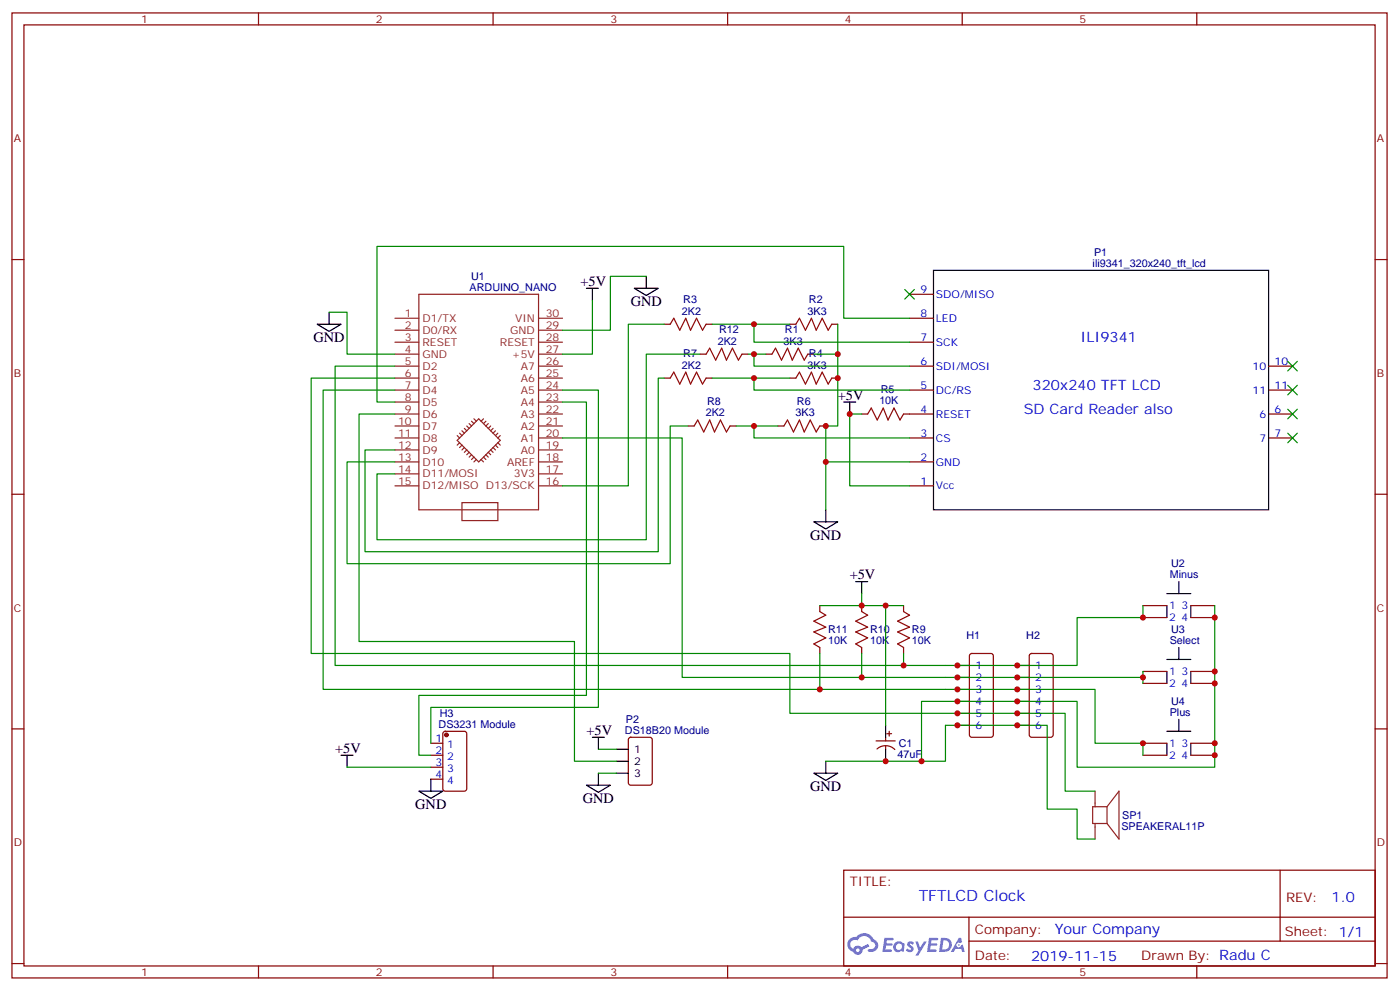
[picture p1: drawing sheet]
<svg xmlns="http://www.w3.org/2000/svg" width="413mm" height="292mm" viewBox="0 0 413 292" stroke-linecap="round" stroke-linejoin="round" font-family="sans-serif">
<g fill="none" stroke="#870000" stroke-width=".35">
<path d="M3.5 3.8h405.4v284.3h-405.4zM7.1 7.3h398.2v277.3h-398.2zM76.2 3.8v3.5M145.3 3.8v3.5M214.5 3.8v3.5M283.6 3.8v3.5M352.8 3.8v3.5M3.5 76.5h3.6M405.3 76.5h3.6M3.5 145.6h3.6M405.3 145.6h3.6M3.5 214.8h3.6"/>
<path d="M405.3 214.8h3.6M248.7 256.4h156.6v28.2h-156.6zM377.3 256.4v20.9M248.7 270.2h156.5M285.6 277.3h119.6M285.6 270.2v14.2M3.5 283.9h3.6M76.2 284.6v3.5M145.3 284.6v3.5M214.5 284.6v3.5M283.6 284.6v3.5M352.8 284.6v3.5"/>
<path d="M405.3 283.9h3.6"/>
</g>
<g fill="#5487ff">
<path d="M267.7 277.6a1.22 1.22 0 0 1 1.7 .2l-.4 .6a.47 .47 0 0 0-.3-.4 .47 .47 0 0 0-.5 .2l.1 .2a1.14 1.14 0 0 1 .8 1.8 1.14 1.14 0 0 1-1.9 0l-.2-.2 .5-.6 .7 .5a.29 .29 0 0 0 .3-.3 .29 .29 0 0 0-.2-.3 1.04 1.04 0 0 1-.6-1.7z"/>
<path d="M260.7 276.3h2.4l.3 .2-.2 .5-1.8 .1-.1 .8h1.5l.3 .4-.3 .4h-1.6l-.2 1.1h1.7l.2 .3-.2 .3-2.6 .1z"/>
<path d="M273.8 276.3h2.4l.3 .2-.1 .5-1.8 .1-.2 .8h1.6l.3 .4-.4 .4h-1.6l-.1 1.1h1.7l.2 .3-.2 .3-2.6 .1z"/>
<path d="M282.6 276.3h.7l.3 1.3-.6 .3a.69 .69 0 0 0-1 .3 .69 .69 0 0 0 .4 .9 .69 .69 0 0 0 .9-.6l.5-.2 .6 2.2h-.8l-.2-.9h-1.8l-.5 .9h-.8z"/>
<path d="M269.8 277.4h.8l.6 1.8 1.1-1.8h.9l-2.6 4.2h-.8l.9-1.5z"/>
<path d="M277.4 276.3l-.6 4.2h1.3a2.11 2.11 0 0 0 2.5-2.1 2.11 2.11 0 0 0-2.5-2.1zM278.1 277.1a1.39 1.39 0 0 1 1.7 1.4 1.39 1.39 0 0 1-1.8 1.3h-.3z"/>
<path d="M263.7 277.9a1.54 1.54 0 0 0-.1 2.2 1.54 1.54 0 0 0 2.2 .1l.6 .3 .3-2.3-.2-.3h-.4a1.49 1.49 0 0 0-2.4 0zM264 278.9a.94 .94 0 0 1 1.8 0 .94 .94 0 0 1-1.8 0z"/>
<path d="M250.4 276.7a2.18 2.18 0 0 0 1.1 3.7 1.44 1.44 0 0 0 1.6 .9 1.44 1.44 0 0 0 1.2-1.4l2-1.1-.5-.7-1.9 1a1.47 1.47 0 0 0-2.4 .4 1.39 1.39 0 0 1-.7-1.9 1.39 1.39 0 0 1 2-.5 2.12 2.12 0 0 1 2.2-1.3 2.12 2.12 0 0 1 1.9 1.7 1.14 1.14 0 0 1 1.1 1.4 1.14 1.14 0 0 1-1.7 .7 .43 .43 0 0 0-.5 .4 .43 .43 0 0 0 .4 .5 1.98 1.98 0 0 0 2.5-1.2 1.98 1.98 0 0 0-1.2-2.6 3.1 3.1 0 0 0-5.3-.6l-.9 .1zM252.3 280a.55 .55 0 0 1 1.1 0 .55 .55 0 0 1-1.1 0z"/>
<circle cx="282.6" cy="278.4" r=".26"/>
</g>
<g fill="none" stroke="#8c2424" stroke-width=".35">
<path d="M116.4 97.3h7.1M116.4 93.8h7.1M123.5 86.7h35.2v63.5h-35.2zM158.7 97.3h7.1M158.7 93.8h7.1M116.4 118.5h7.1M116.4 114.9h7.1M116.4 111.4h7.1M116.4 107.9h7.1M116.4 104.4h7.1M116.4 100.8h7.1M158.7 118.5h7.1"/>
<path d="M158.7 114.9h7.1M158.7 111.4h7.1M158.7 107.9h7.1M158.7 104.4h7.1M158.7 100.8h7.1M116.4 139.6h7.1M116.4 136.1h7.1M116.4 132.6h7.1M116.4 129h7.1M116.4 125.5h7.1M116.4 122h7.1M134.8 129.8l6.3-6.4 6.4 6.4-6.4 6.3z"/>
<path d="M134.8 128.3l.7 .7M135.5 130.5l-.7 .7M135.5 127.6l.7 .7M136.2 126.9l.7 .7M136.2 131.2l-.7 .7M136.9 131.9l-.7 .7M136.9 126.2l.7 .7M137.6 125.5l.7 .7M137.6 132.6l-.7 .7M138.3 124.8l.7 .7M138.3 133.3l-.7 .7M139 124.1l.7 .7"/>
<path d="M139 134l-.7 .7M139.7 123.4l.7 .7M139.7 134.7l-.7 .7M140.4 135.4l-.7 .7M141.8 135.4l.7 .7M142.5 134.7l.7 .7M142.5 123.4l-.7 .7M143.2 134l.7 .7M143.2 124.1l-.7 .7M143.9 133.3l.7 .7M143.9 124.8l-.7 .7M144.6 132.6l.7 .7"/>
<path d="M144.6 125.5l-.7 .7M145.3 131.9l.7 .7M145.3 126.2l-.7 .7M146 131.2l.8 .7M146 126.9l-.7 .7M146.8 130.5l.7 .7M146.8 127.6l-.8 .7M147.5 128.3l-.7 .7M158.7 139.6h7.1M158.7 136.1h7.1M158.7 132.6h7.1M158.7 129h7.1"/>
<path d="M158.7 125.5h7.1M158.7 122h7.1M116.4 143.2h7.1M136.2 148.1h10.6v5.3h-10.6zM158.7 143.2h7.1M322.8 233.1v4.6M326.3 237.7h-4.2v4.9h4.2M326.3 237.7v4.9M326.3 237.7l3.5-4.6v14.1l-3.5-4.6M322.8 242.6v4.6"/>
</g>
<g fill="none" stroke="#000" stroke-width=".35">
<path d="M275.2 79.7h98.7v70.5h-98.7zM93.5 95.5h7l-3.5 2.1zM97 92v3.5M172.9 84.9h3.5M174.6 84.9v3.6M187 84.9h7l-3.5 2.2zM190.5 81.4v3.5M248.7 118.5h3.5M250.5 118.5v3.5M239.9 153.7h7l-3.5 2.2zM243.4 150.2v3.5M252.2 171.4h3.6"/>
<path d="M254 171.4v3.5M344 178.4v3.6M347.5 171.4v3.5h-3.5M347.5 174.9h3.5M351 178.4v3.6M344 197.8v3.6M347.5 190.8v3.5h-3.5M347.5 194.3h3.5M351 197.8v3.6M174.6 217.2h3.6M176.4 217.2v3.6M261.1 213.7v3.5"/>
<path d="M344 219v3.5M347.5 211.9v3.6h-3.5M347.5 215.5h3.5M351 219v3.5M100.5 222.5h3.6M102.3 222.5v3.6M123.5 233.1h7l-3.5 2.1zM127 229.6v3.5M172.9 231.4h7l-3.5 2.1zM176.4 227.8v3.6M181.7 220.8h3.5M181.7 224.3h3.5"/>
<path d="M181.7 227.8h3.5M239.9 227.8h7l-3.5 2.1zM243.4 224.3v3.5M261.1 220.8v3.5"/>
</g>
<g fill="none" stroke="#870000" stroke-width=".35">
<path d="M195.8 95.5h1.8M208.1 95.5h1.8M232.8 95.5h1.8M245.2 95.5h1.7M268.1 86.7h7.1M268.1 93.8h7.1M195.8 111.4h1.8M206.4 104.4h1.7M208.1 111.4h1.8M218.7 104.4h1.8M225.8 104.4h1.7M232.8 111.4h1.8"/>
<path d="M238.1 104.4h1.8M245.2 111.4h1.7M268.1 100.8h7.1M268.1 107.9h7.1M268.1 114.9h7.1M373.9 107.9h7.1M373.9 114.9h7.1M202.8 125.5h1.8M215.2 125.5h1.8M229.3 125.5h1.8M241.7 125.5h1.7M254 122h1.8"/>
<path d="M266.3 122h8.9M268.1 129h7.1M268.1 136.1h7.1M373.9 122h7.1M373.9 129h7.1M268.1 143.2h7.1M241.7 178.4v1.8M254 178.4v1.8M266.3 178.4v1.8M336.9 178.4h7.1M351 178.4h7.1M241.7 190.8v1.7"/>
<path d="M254 190.8v1.7M266.3 190.8v1.7M282.2 196.1h3.6M282.2 199.6h3.6M286 192.8l.5-.3h5.6l.7 .5v23.5l-.5 .7h-5.8l-.7-.4v-23.5zM299.9 196.1h3.5M299.9 199.6h3.5M303.6 192.8l.5-.3h5.6l.7 .5v23.5l-.4 .7h-5.9l-.7-.4v-23.5zM336.9 182h7.1M336.9 197.8h7.1M351 182h7.1M351 197.8h7.1"/>
<path d="M127 219h3.5M130.8 215.7l.4-.2h5.7l.6 .4 .1 16.5-.5 .7h-5.9l-.6-.4-.1-16.5zM185.4 217.4l.5-.2h5.7l.6 .5 .1 12.9-.5 .7-5.9 .1-.6-.5-.1-13zM258.2 218.3h5.7M261.1 217.2v1.1M261.1 219.7v1.1M261.4 216.2h1.4M262.1 215.5v1.4M282.2 203.1h3.6M282.2 206.7h3.6M282.2 210.2h3.6M282.2 213.7h3.6"/>
<path d="M299.9 203.1h3.5M299.9 206.7h3.5M299.9 210.2h3.5M299.9 213.7h3.5M336.9 201.4h7.1M336.9 219h7.1M351 201.4h7.1M351 219h7.1M127 222.5h3.5M127 226.1h3.5M127 229.6h3.5M258.5 220.7a3.8 3.8 0 0 1 5.3 .1"/>
<path d="M336.9 222.5h7.1M351 222.5h7.1"/>
</g>
<path d="M197.6 95.5l1-1.7 1.8 3.5 1.7-3.5 1.5 3.5 1.7-3.5 1.8 3.5 1-1.8M234.6 95.5l1.1-1.7 1.7 3.5 1.8-3.5 1.4 3.5 1.8-3.5 1.7 3.5 1.1-1.8M197.6 111.4l1-1.8 1.8 3.6 1.7-3.6 1.5 3.6 1.7-3.6 1.8 3.6 1-1.8M208.1 104.4l1.1-1.8 1.8 3.5 1.7-3.5 1.4 3.5 1.8-3.5 1.8 3.5 1-1.7M227.5 104.4l1.1-1.8 1.8 3.5 1.7-3.5 1.4 3.5 1.8-3.5 1.8 3.5 1-1.7M234.6 111.4l1.1-1.8 1.7 3.6 1.8-3.6 1.4 3.6 1.8-3.6 1.7 3.6 1.1-1.8M204.6 125.5l1.1-1.7 1.7 3.5 1.8-3.5 1.4 3.5 1.8-3.5 1.7 3.5 1.1-1.8M231.1 125.5l1-1.7 1.8 3.5 1.8-3.5 1.4 3.5 1.7-3.5 1.8 3.5 1.1-1.8M255.8 122l1-1.8 1.8 3.6 1.7-3.6 1.5 3.6 1.7-3.6 1.8 3.6 1-1.8M241.7 180.2l1.7 1.1-3.5 1.7 3.5 1.8-3.5 1.4 3.5 1.8-3.5 1.7 1.8 1.1M254 180.2l1.8 1.1-3.6 1.7 3.6 1.8-3.6 1.4 3.6 1.8-3.6 1.7 1.8 1.1M266.3 180.2l1.8 1.1-3.5 1.7 3.5 1.8-3.5 1.4 3.5 1.8-3.5 1.7 1.7 1.1" fill="none" stroke="#a10000" stroke-width=".35"/>
<circle cx="131.6" cy="216.5" r=".53" fill="#870000" stroke="#870000" stroke-width=".35"/>
<g fill="none" stroke="#008700" stroke-width=".35">
<path d="M97 92h5.3v12.4h14.1M174.6 88.5v15.9h-8.8M190.5 81.4h-10.6v15.9h-14.1M195.8 95.5h-10.6v47.7h-19.4M209.9 95.5h22.9M222.2 95.5v5.3h45.9M246.9 95.5v30h-3.5v24.7M268.1 93.8h-19.4v-21.2h-137.6v45.9h5.3M116.4 107.9h-17.6v88.2h167.5M116.4 114.9h-21.2v88.2h146.5M116.4 111.4h-24.7v81.1h141.1v17.7h81.2v22.9h8.8M165.8 114.9h10.6v93.5h-49.4v10.6"/>
<path d="M165.8 118.5h7.1v86.4h-49.4v17.6h3.5M195.8 111.4h-1.8v51.2h-86.4v-30h8.8M206.4 104.4h-15.9v54.6h-79.4v-19.4h5.3M209.9 111.4h22.9M220.5 104.4h5.3M222.2 104.4v3.5h45.9M222.2 111.4v3.5h45.9M239.9 104.4h7M116.4 122h-10.6v67h63.5v35.3h12.4M165.8 129h35.3v70.6h52.9M202.8 125.5h-5.2v40.6h-95.3v-30h14.1M217 125.5h12.3"/>
<path d="M222.2 125.5v3.5h45.9M243.4 136.1h24.7M254 122h-3.5v21.2h17.6M241.7 178.4h24.6M254 174.9v3.5M261.1 178.4v35.3M336.9 178.4v3.6h-19.4v14.1h-51.2v-3.6M358.1 178.4v47.7h-40.6v-19.4h-45.9v17.6M241.7 192.5v10.6h81.1v15.9h14.1v3.5M254 192.5v7.1h82.9v1.8M336.9 197.8v1.8M102.3 226.1h24.7"/>
<path d="M176.4 220.8h5.3M176.4 227.8h5.3M243.4 224.3h35.3v-10.6h30v24.7h8.8v8.8h5.3"/>
</g>
<g fill="#c00">
<circle cx="271.6" cy="224.3" r=".88"/>
<circle cx="261.1" cy="224.3" r=".88"/>
<circle cx="254" cy="199.6" r=".88"/>
<circle cx="266.3" cy="196.1" r=".88"/>
<circle cx="261.1" cy="178.4" r=".88"/>
<circle cx="336.9" cy="182" r=".88"/>
<circle cx="250.5" cy="122" r=".88"/>
<circle cx="243.4" cy="125.5" r=".88"/>
<circle cx="222.3" cy="125.5" r=".88"/>
<circle cx="222.3" cy="95.5" r=".88"/>
<circle cx="222.3" cy="104.4" r=".88"/>
<circle cx="222.3" cy="111.4" r=".88"/>
<circle cx="243.4" cy="136.1" r=".88"/>
<circle cx="336.9" cy="199.6" r=".88"/>
<circle cx="336.9" cy="219" r=".88"/>
<circle cx="358.1" cy="222.5" r=".88"/>
<circle cx="358.1" cy="219" r=".88"/>
<circle cx="358.1" cy="201.4" r=".88"/>
<circle cx="358.1" cy="197.8" r=".88"/>
<circle cx="358.1" cy="182" r=".88"/>
<circle cx="254" cy="178.4" r=".88"/>
<circle cx="246.9" cy="111.4" r=".88"/>
<circle cx="246.9" cy="104.4" r=".88"/>
<circle cx="241.7" cy="203.1" r=".88"/>
<circle cx="282.2" cy="196.1" r=".88"/>
<circle cx="282.2" cy="199.6" r=".88"/>
<circle cx="282.2" cy="203.1" r=".88"/>
<circle cx="282.2" cy="206.7" r=".88"/>
<circle cx="282.2" cy="210.2" r=".88"/>
<circle cx="282.2" cy="213.7" r=".88"/>
<circle cx="299.9" cy="196.1" r=".88"/>
<circle cx="299.9" cy="199.6" r=".88"/>
<circle cx="299.9" cy="203.1" r=".88"/>
<circle cx="299.9" cy="206.7" r=".88"/>
<circle cx="299.9" cy="210.2" r=".88"/>
<circle cx="299.9" cy="213.7" r=".88"/>
</g>
<g fill="#c00" stroke="#008700" stroke-width=".35">
<path d="M266.7 85.3l2.8 2.8zM269.5 85.3l-2.8 2.8z"/>
<path d="M379.6 106.5l2.8 2.8zM379.6 109.3l2.8-2.8z"/>
<path d="M379.6 113.5l2.8 2.8zM382.4 113.5l-2.8 2.8z"/>
<path d="M379.6 120.6l2.8 2.8zM379.6 123.4l2.8-2.8z"/>
<path d="M379.6 127.6l2.8 2.9zM379.6 130.5l2.8-2.9z"/>
</g>
<text font-size="4.6" fill="#00f" x="270.8" y="265.4">TFTLCD Clock</text>
<g font-size="4.2">
<text x="171.1" y="84.2">+5V</text>
<text x="185.9" y="90.2">GND</text>
<text x="92.4" y="100.8">GND</text>
<text x="246.9" y="117.8">+5V</text>
<text x="238.8" y="159">GND</text>
<text x="250.5" y="170.7">+5V</text>
<text x="98.8" y="221.8">+5V</text>
<text x="172.9" y="216.5">+5V</text>
<text x="238.8" y="233.1">GND</text>
<text x="122.4" y="238.4">GND</text>
<text x="171.8" y="236.6">GND</text>
</g>
<g font-size="4.2" fill="#00f">
<text x="318.5" y="100.8">ILI9341</text>
<text x="304.4" y="114.9">320x240 TFT LCD</text>
<text x="301.8" y="122">SD Card Reader also</text>
<text x="392.5" y="265.7">1.0</text>
<text x="310.9" y="275.2">Your Company</text>
<text x="304" y="283">2019-11-15</text>
</g>
<g font-size="3.9" fill="#800">
<text x="250.5" y="261">TITLE:</text>
<text x="379.1" y="265.7">REV:</text>
<text x="287.4" y="275.2">Company:</text>
<text x="378.7" y="275.8">Sheet: 1/1</text>
<text x="287.4" y="282.9">Date:</text>
<text x="336.4" y="282.9">Drawn By: Radu C</text>
</g>
<g font-size="3.2" fill="#800">
<text x="41.6" y="6.8">1</text>
<text x="110.8" y="6.8">2</text>
<text x="179.9" y="6.8">3</text>
<text x="249.1" y="6.8">4</text>
<text x="318.2" y="6.8">5</text>
<text x="4.1" y="41.9">A</text>
<text x="405.9" y="41.9">A</text>
<text x="4.1" y="111.1">B</text>
<text x="405.9" y="111.1">B</text>
<text x="4.1" y="180.2">C</text>
<text x="405.9" y="180.2">C</text>
<text x="4.1" y="249.3">D</text>
<text x="405.9" y="249.3">D</text>
<text x="41.6" y="287.6">1</text>
<text x="110.8" y="287.6">2</text>
<text x="179.9" y="287.6">3</text>
<text x="249.1" y="287.6">4</text>
<text x="318.2" y="287.6">5</text>
</g>
<g font-size="3.2" fill="#000080">
<text x="322.5" y="75.3">P1</text>
<text x="138.8" y="82.4">U1</text>
<text x="322.1" y="78.6">ili9341_320x240_tft_lcd</text>
<text x="138.4" y="85.7">ARDUINO_NANO</text>
<text x="201.4" y="89.4">R3</text>
<text x="238.4" y="89.4">R2</text>
<text x="201" y="92.7">2K2</text>
<text x="238" y="92.7">3K3</text>
<text x="211.6" y="101.5">2K2</text>
<text x="212" y="98.2">R12</text>
<text x="231" y="101.5">3K3</text>
<text x="231.4" y="98.2">R1</text>
<text x="201.4" y="105.3">R7</text>
<text x="238.4" y="105.3">R4</text>
<text x="201" y="108.6">2K2</text>
<text x="238" y="108.6">3K3</text>
<text x="208.5" y="119.4">R8</text>
<text x="234.9" y="119.4">R6</text>
<text x="259.2" y="119.2">10K</text>
<text x="259.6" y="115.9">R5</text>
<text x="208.1" y="122.7">2K2</text>
<text x="234.5" y="122.7">3K3</text>
<text x="345.2" y="167">U2</text>
<text x="344.8" y="170.3">Minus</text>
<text x="244.1" y="189.8">10K</text>
<text x="244.1" y="186.6">R11</text>
<text x="256.5" y="189.8">10K</text>
<text x="256.5" y="186.6">R10</text>
<text x="268.8" y="189.8">10K</text>
<text x="268.8" y="186.6">R9</text>
<text x="284.9" y="188.3">H1</text>
<text x="302.5" y="188.3">H2</text>
<text x="344.8" y="189.7">Select</text>
<text x="345.2" y="186.4">U3</text>
<text x="345.2" y="207.6">U4</text>
<text x="129.3" y="214.4">DS3231 Module</text>
<text x="129.6" y="211.2">H3</text>
<text x="184.5" y="213">P2</text>
<text x="344.8" y="210.9">Plus</text>
<text x="184.2" y="216.2">DS18B20 Module</text>
<text x="264.9" y="220.1">C1</text>
<text x="264.6" y="223.2">47uF</text>
<text x="330.6" y="244.5">SPEAKERAL11P</text>
<text x="330.8" y="241.3">SP1</text>
</g>
<g font-size="3.2" fill="#00f">
<text x="271.4" y="86.4">9</text>
<text x="275.9" y="87.8">SDO/MISO</text>
<text x="271.4" y="93.4">8</text>
<text x="275.9" y="94.8">LED</text>
<text x="271.4" y="100.5">7</text>
<text x="275.9" y="101.9">SCK</text>
<text x="271.4" y="107.5">6</text>
<text x="375.7" y="107.5">10</text>
<text x="275.9" y="108.9">SDI/MOSI</text>
<text x="369.2" y="108.9">10</text>
<text x="271.4" y="114.6">5</text>
<text x="275.9" y="116">DC/RS</text>
<text x="369.2" y="116">11</text>
<text x="375.7" y="114.6">11</text>
<text x="271.4" y="121.6">4</text>
<text x="275.9" y="123">RESET</text>
<text x="371.2" y="123">6</text>
<text x="375.7" y="121.6">6</text>
<text x="271.4" y="128.7">3</text>
<text x="275.9" y="130.1">CS</text>
<text x="371.2" y="130.1">7</text>
<text x="375.7" y="128.7">7</text>
<text x="271.4" y="135.7">2</text>
<text x="275.9" y="137.2">GND</text>
<text x="271.4" y="142.8">1</text>
<text x="275.9" y="144.2">Vcc</text>
<text x="344.7" y="179.5">1</text>
<text x="348.3" y="179.5">3</text>
<text x="344.7" y="183">2</text>
<text x="348.3" y="183">4</text>
<text x="287.5" y="197.1">1</text>
<text x="305.2" y="197.1">1</text>
<text x="287.5" y="200.7">2</text>
<text x="305.2" y="200.7">2</text>
<text x="344.7" y="198.9">1</text>
<text x="344.7" y="202.4">2</text>
<text x="348.3" y="198.9">3</text>
<text x="348.3" y="202.4">4</text>
<text x="287.5" y="204.2">3</text>
<text x="287.5" y="207.7">4</text>
<text x="305.2" y="204.2">3</text>
<text x="305.2" y="207.7">4</text>
<text x="287.5" y="211.2">5</text>
<text x="287.5" y="214.8">6</text>
<text x="305.2" y="211.2">5</text>
<text x="305.2" y="214.8">6</text>
<text x="128.3" y="218.7">1</text>
<text x="131.8" y="220.4">1</text>
<text x="344.7" y="220.1">1</text>
<text x="348.3" y="220.1">3</text>
<text x="128.3" y="222.2">2</text>
<text x="128.3" y="225.7">3</text>
<text x="131.8" y="223.9">2</text>
<text x="131.8" y="227.5">3</text>
<text x="344.7" y="223.6">2</text>
<text x="348.3" y="223.6">4</text>
<text x="128.3" y="229.2">4</text>
<text x="131.8" y="231">4</text>
</g>
<g font-size="3.2" fill="#8d2323">
<text x="119.3" y="93.4">1</text>
<text x="124.5" y="94.8">D1/TX</text>
<text x="151.8" y="94.8">VIN</text>
<text x="160.9" y="93.4">30</text>
<text x="119.3" y="100.5">3</text>
<text x="119.3" y="96.9">2</text>
<text x="124.5" y="101.9">RESET</text>
<text x="124.5" y="98.4">D0/RX</text>
<text x="147.3" y="101.9">RESET</text>
<text x="150.4" y="98.4">GND</text>
<text x="160.9" y="96.9">29</text>
<text x="160.9" y="100.5">28</text>
<text x="119.3" y="107.5">5</text>
<text x="119.3" y="104">4</text>
<text x="124.5" y="105.4">GND</text>
<text x="150.9" y="105.4">+5V</text>
<text x="160.9" y="104">27</text>
<text x="160.9" y="107.5">26</text>
<text x="119.3" y="111.1">6</text>
<text x="124.5" y="112.5">D3</text>
<text x="124.5" y="108.9">D2</text>
<text x="153.5" y="108.9">A7</text>
<text x="153.5" y="112.5">A6</text>
<text x="160.9" y="111.1">25</text>
<text x="119.3" y="118.1">8</text>
<text x="119.3" y="114.6">7</text>
<text x="124.5" y="119.5">D5</text>
<text x="124.5" y="116">D4</text>
<text x="153.5" y="116">A5</text>
<text x="153.5" y="119.5">A4</text>
<text x="160.9" y="114.6">24</text>
<text x="160.9" y="118.1">23</text>
<text x="117.3" y="125.2">10</text>
<text x="119.3" y="121.6">9</text>
<text x="124.5" y="123">D6</text>
<text x="153.5" y="123">A3</text>
<text x="160.9" y="121.6">22</text>
<text x="160.9" y="125.2">21</text>
<text x="117.3" y="128.7">11</text>
<text x="124.5" y="130.1">D8</text>
<text x="124.5" y="126.6">D7</text>
<text x="153.5" y="126.6">A2</text>
<text x="153.5" y="130.1">A1</text>
<text x="160.9" y="128.7">20</text>
<text x="117.3" y="135.7">13</text>
<text x="117.3" y="132.2">12</text>
<text x="124.5" y="137.2">D10</text>
<text x="124.5" y="133.6">D9</text>
<text x="149.5" y="137.2">AREF</text>
<text x="153.5" y="133.6">A0</text>
<text x="160.9" y="132.2">19</text>
<text x="160.9" y="135.7">18</text>
<text x="117.3" y="139.3">14</text>
<text x="117.3" y="142.8">15</text>
<text x="124.5" y="140.7">D11/MOSI</text>
<text x="151.5" y="140.7">3V3</text>
<text x="160.9" y="139.3">17</text>
<text x="160.9" y="142.8">16</text>
<text x="124.5" y="144.2">D12/MISO D13/SCK</text>
</g>
<g font-size="3.2">
<text x="187" y="221.8">1</text>
<text x="187" y="225.4">2</text>
<text x="187" y="228.9">3</text>
</g>
</svg>
